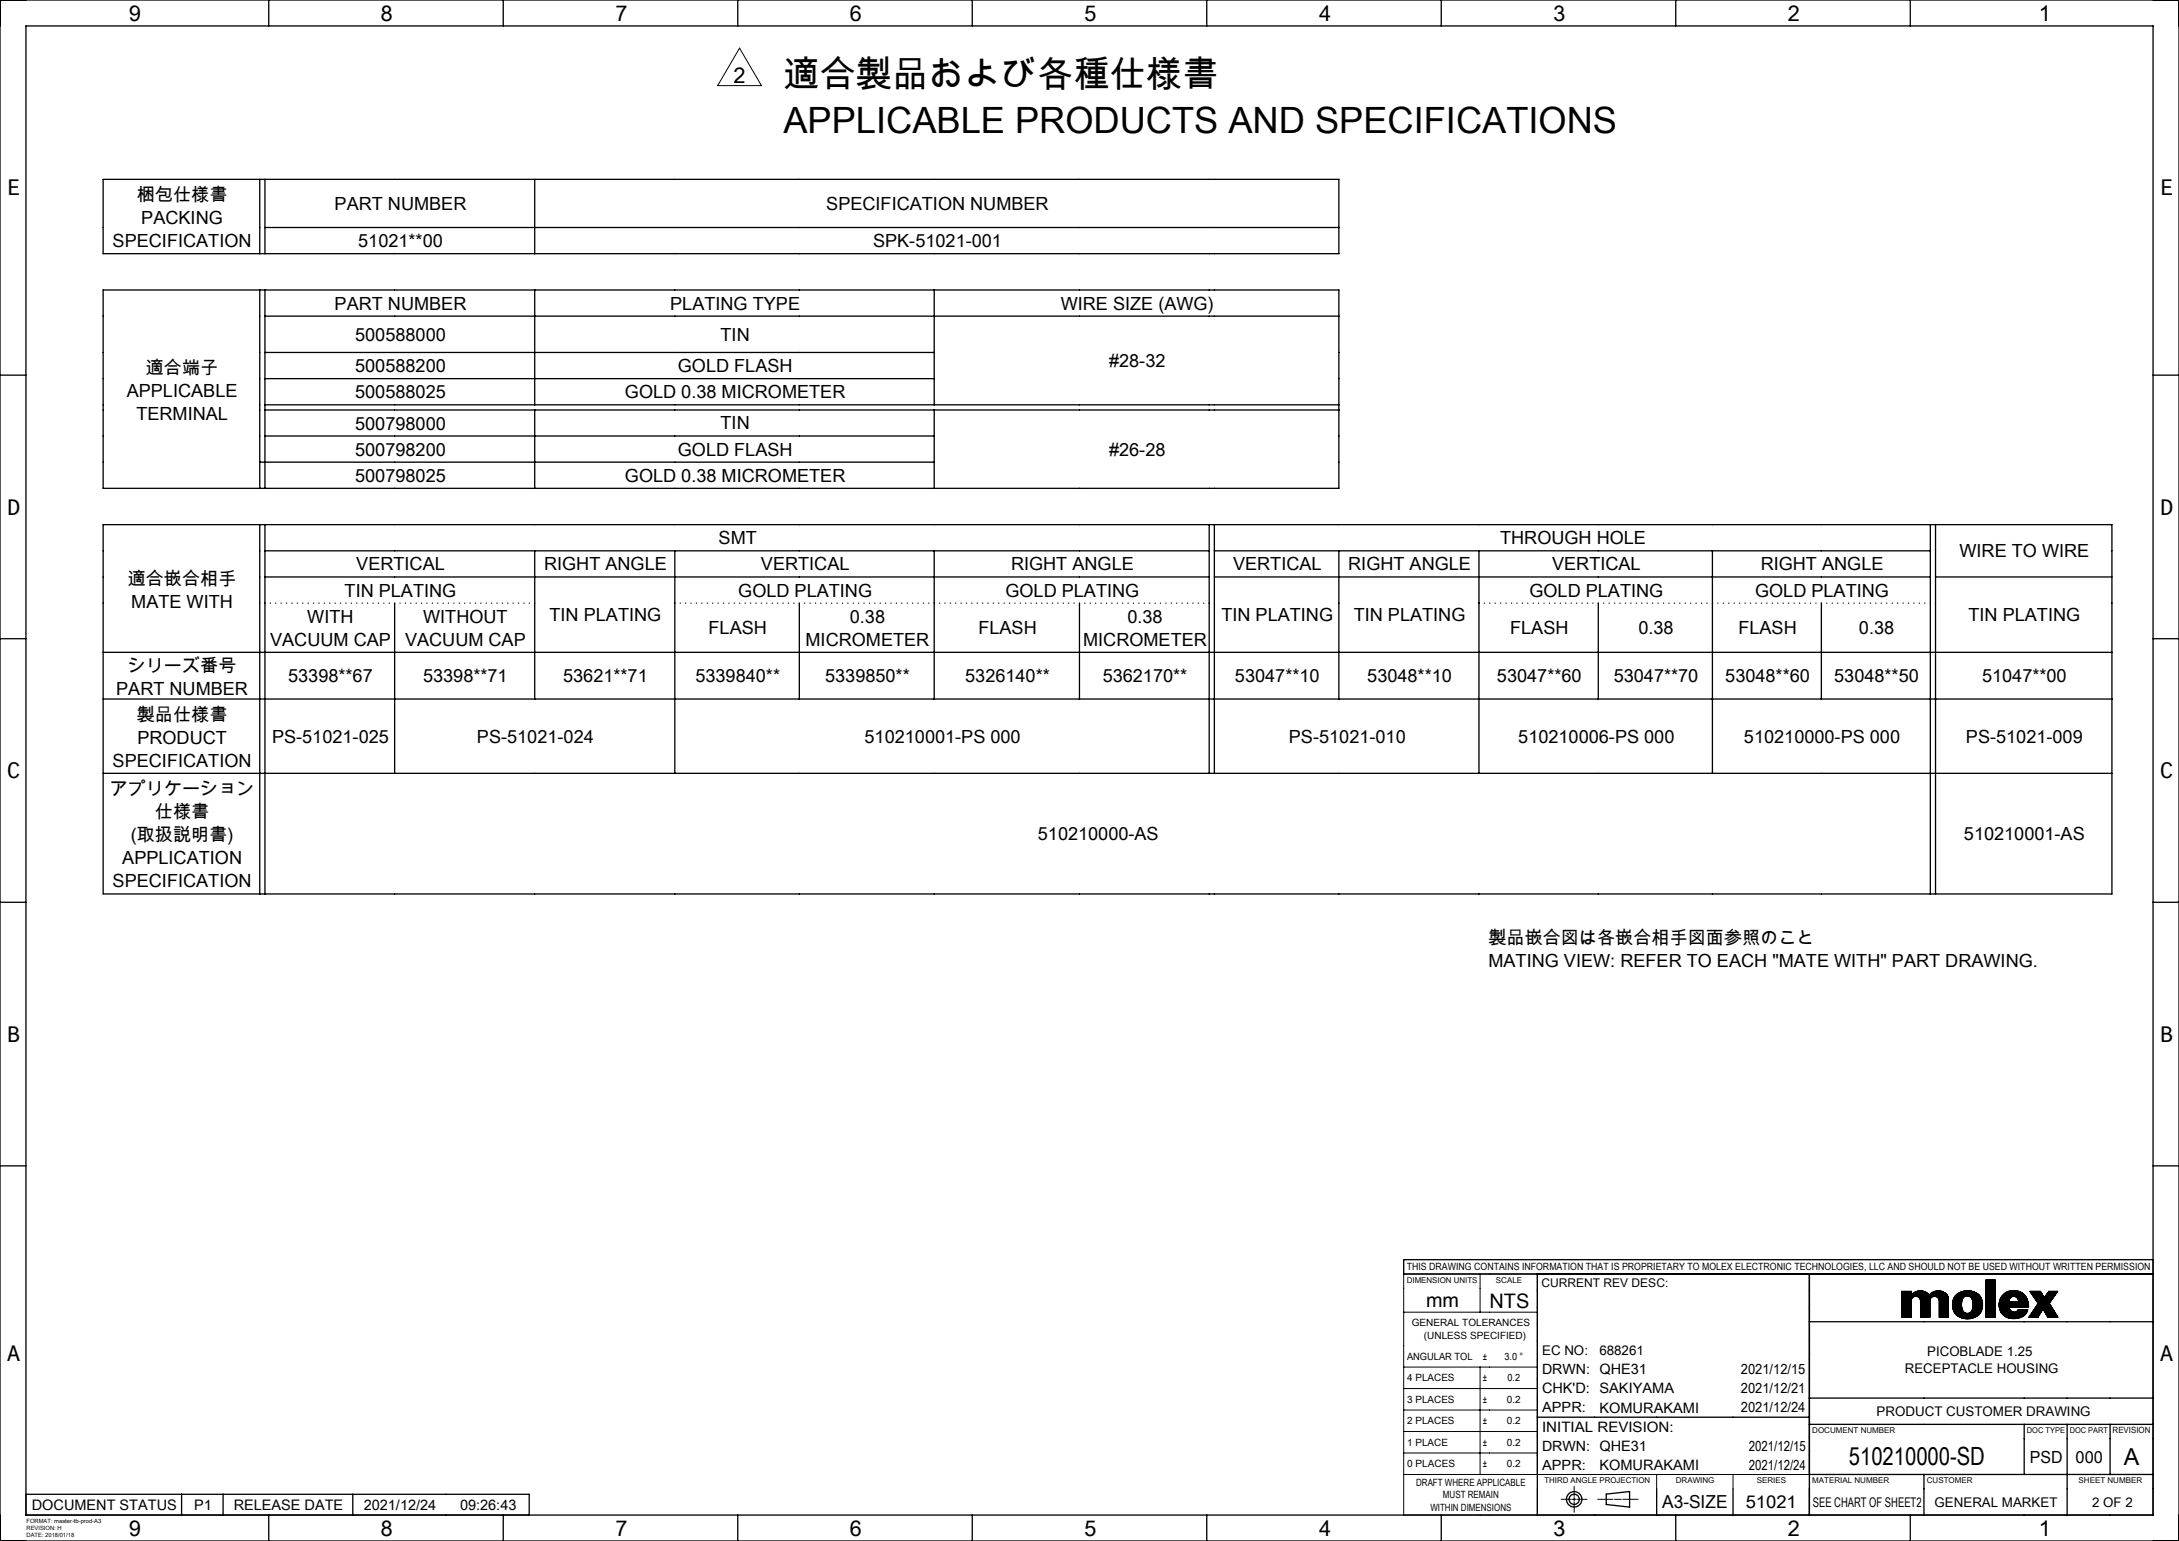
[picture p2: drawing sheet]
<svg xmlns="http://www.w3.org/2000/svg" width="420mm" height="297mm" viewBox="0 0 420 297" stroke-linecap="round" stroke-linejoin="round" font-family="sans-serif">
<g fill="none" stroke="#000" stroke-width=".19">
<path d="M142.5 9.3l4.3 7.2h-8.5zM270.6 245.5h25.7v46.5h-25.7zM270.6 252.9h25.7M285.3 245.5v7.4M366.6 248.9h1.8M366.6 248.9v5M366.6 248.9h.1M366.7 248.9l-.1 .1M366.8 248.9l-.2 .2M367 248.9l-.4 .4M367.1 248.9l-.5 .5M367.2 248.9l-.6 .6"/>
<path d="M367.3 248.9l-.7 .7M367.4 248.9l-.8 .8M367.5 248.9l-.9 .9M367.6 248.9l-1 1M367.7 248.9l-1.1 1.1M367.8 248.9l-1.2 1.2M367.9 248.9l-1.3 1.3M368 248.9l-1.4 1.4M368.1 248.9l-1.5 1.5M368.2 248.9l-1.6 1.6M368.3 248.9l-1.7 1.7M368.4 250.7a.89 .89 0 0 1 .9-.9 .89 .89 0 0 1 .9 .9"/>
<path d="M368.4 253.4l-.5 .5M368.4 253.3l-.6 .6M368.4 253.2l-.7 .7M368.4 253.2l-.8 .7M368.4 253.1l-.8 .8M368.4 253l-.9 .9M368.4 252.9l-1 1M368.4 252.8l-1.1 1.1M368.4 252.7l-1.2 1.2M368.4 252.6l-1.3 1.3M368.4 252.5l-1.4 1.4M368.4 252.4l-1.5 1.5"/>
<path d="M368.4 252.3l-1.6 1.6M368.4 252.2l-1.7 1.7M368.4 252.1l-1.8 1.8M368.4 252l-1.8 1.8M368.4 251.8l-1.8 1.9M368.4 251.8l-1.8 1.8M368.4 251.7l-1.8 1.8M368.4 251.6l-1.8 1.8M368.4 251.5l-1.8 1.8M368.4 251.4l-1.8 1.8M368.4 251.3l-1.8 1.9M368.4 251.2l-1.8 1.8"/>
<path d="M368.4 251.1l-1.8 1.8M368.4 251l-1.8 1.8M368.4 250.9l-1.8 1.8M368.4 250.8l-1.8 1.9M368.4 250.8l-1.8 1.8M368.4 250.7l-1.8 1.8M368.4 253.8l-.1 .1M368.4 253.7l-.2 .2M368.4 253.6l-.3 .3M368.4 253.5l-.4 .4M368.4 250.7v3.2h-1.8M368.4 250.6l-1.8 1.8"/>
<path d="M368.4 249.6l-1.8 1.8M368.4 249.5l-1.8 1.8M368.4 249.4l-1.8 1.8M368.4 249.3l-1.8 1.9M368.4 249.3l-1.8 1.8M368.4 249.2l-1.8 1.8M368.4 249.1l-1.8 1.8M368.4 249l-1.8 1.8M368.4 248.9l-1.8 1.8M368.4 248.9v.7M368.4 250.5l-1.8 1.8M368.5 250.4l-1.9 1.9"/>
<path d="M368.8 249.2l-2.2 2.2M369 249.1l-2.4 2.4M369.1 249l-2.5 2.5M369.2 249l-2.6 2.6M369.4 248.9l-2.8 2.8M369.5 248.9l-2.9 2.9M369.6 248.8l-3 3M369.7 248.8l-3.1 3.1M369.7 248.8l-3.1 3.2M369.8 248.8l-3.2 3.2M369.9 248.8l-3.3 3.3M369.9 250.1l1.2-1.1-1.2 1.1"/>
<path d="M370 248.8l-3.4 3.4M370.1 250.3l1.2-1.2-1.2 1.2M370.1 248.8l-1.2 1.1M370.1 248.8l-1.1 1.1M370.2 251.1l1.6-1.6-1.6 1.7M370.2 250.8l1.5-1.4-1.5 1.5M370.2 250.7v3.2M370.2 248.8l-1.1 1.1M370.2 248.8l-1 1M370.3 248.8l-1.1 1M370.3 248.8l-1 1M370.5 248.8l-1.1 1"/>
<path d="M370.5 248.8l-1 1.1M370.6 248.8l-1.1 1.1M370.6 248.8l-1 1.1M370.7 248.8l-1.1 1.1M370.7 248.9l-1.1 1M370.8 248.9l-1.1 1M370.8 248.9l-1.1 1.1M370.9 248.9l-1.1 1.1M371 248.9l-1.1 1.2M371.1 249l-1.1 1.1M371.1 249l-1.1 1.2M371.2 249.1l-1.2 1.1"/>
<path d="M371.3 249.1l-1.2 1.3M371.4 249.1l-1.3 1.4M371.5 249.2l-1.3 1.4M371.5 249.3l-1.3 1.3M371.6 249.3l-1.4 1.4M371.6 249.3l-1.4 1.5M371.7 249.4l-1.5 1.5M371.8 249.5l-1.6 1.6M371.9 249.6l-1.7 1.6M371.9 249.6a2.29 2.29 0 0 0-3.5 0M372 253.9h.1M372 253.8l-.1 .1"/>
<path d="M372 253.7l-.2 .2M372 253.6l-.3 .3M372 253.5l-.4 .4M372 253.4l-.5 .5M372 253.3l-.6 .6M372 253.1l-.8 .8M372 253l-.9 .9M372 252.9l-1 1M372 252.8l-1.1 1.1M372 252.7l-1.2 1.2M372 252.6l-1.3 1.3M372 252.5l-1.4 1.4"/>
<path d="M372 252.4l-1.5 1.5M372 252.3l-1.6 1.6M372 252.2l-1.7 1.7M372 252.1l-1.8 1.8M372 252l-1.8 1.8M372 251.9l-1.8 1.9M372 251.9l-1.8 1.8M372 251.8l-1.8 1.8M372 251.6l-1.8 1.9M372 251.6l-1.8 1.8M372 251.5l-1.8 1.8M372 251.4l-1.8 1.8"/>
<path d="M372 251.3l-1.8 1.9M372 251.3l-1.8 1.8M372 251.2l-1.8 1.8M372 251.1l-1.8 1.8M372 251l-1.8 1.9M372 251l-1.8 1.8M372 250.9l-1.8 1.8M372 250.8l-1.8 1.8M372 250.7l-1.8 1.9M372 250.6l-1.8 1.8M372 250.5l-1.8 1.9M372 250.5l-1.8 1.8"/>
<path d="M372.1 250.4l-1.9 1.9M372.2 250.2l-2 2M372.3 249.2l-2.1 2.1M372.4 249.1l-2.2 2.3M372.6 249l-2.4 2.4M372.8 248.9l-2.6 2.6M372.9 248.9l-2.7 2.7M373 248.9l-2.8 2.8M373 248.8l-2.8 2.9M373.1 248.8l-2.9 3M373.2 248.8l-3 3M373.3 248.8l-3.1 3.1"/>
<path d="M373.4 248.8l-3.2 3.2M373.5 248.8l-3.3 3.3M373.6 248.8l-1.2 1.2M373.7 248.8l-1.2 1.1M373.7 248.8l-1.1 1.1M373.8 248.8l-1.1 1.1M373.8 251.3l1.6-1.6-1.6 1.7M373.8 248.8l-1 1M373.9 248.8l-1.1 1M374 248.8l-1.1 1M374 248.8l-1 1M374.1 248.8l-1 1.1"/>
<path d="M374.2 248.9l-1 1M374.3 248.9l-1.1 1M374.4 248.9l-1.1 1.1M374.4 248.9l-1 1.1M374.5 249l-1 1M374.6 249l-1.1 1.1M374.7 249l-1.1 1.1M374.7 249.1l-1.1 1.1M374.8 249.1l-1.1 1.2M374.8 249.1l-1.1 1.3 1.2-1.2M374.9 249.2l-1.2 1.2M375 249.2l-1.3 1.3"/>
<path d="M375 249.3l-1.2 1.2M375 249.3l-1.2 1.3M375.1 249.3l-1.3 1.3M375.1 249.4l-1.3 1.3M375.2 249.4l.3 .8v3.7h-1.7v-3.2a.89 .89 0 0 0-.9-.9 .89 .89 0 0 0-.9 .9v3.2h-1.8M375.2 249.4a2.3 2.3 0 0 0-3.3 .2M375.2 249.4l-1.4 1.4M375.2 249.4l-1.4 1.5M375.3 249.5l-1.5 1.5M375.3 249.6l-1.5 1.5M375.3 249.6l-1.5 1.6M375.4 249.6l-1.6 1.6"/>
<path d="M375.4 249.8l-1.6 1.7M375.5 249.8l-1.7 1.7M375.5 249.9l-1.7 1.7M375.5 250l-1.7 1.7M375.5 250l-1.7 1.8M375.5 250.1l-1.7 1.8M375.5 253.8l-.1 .1M375.5 253.9h.1M375.5 253.7l-.1 .2M375.5 253.7l-.2 .2M375.5 253.6l-.3 .3M375.5 253.5l-.4 .4"/>
<path d="M375.5 253.4l-.4 .5M375.5 253.4l-.5 .5M375.5 253.3l-.5 .6M375.5 253.3l-.6 .6M375.5 253.2l-.7 .7M375.5 253.1l-.8 .8M375.5 253l-.8 .9M375.5 253l-.9 .9M375.5 252.9l-1 1M375.5 252.8l-1 1.1M375.5 252.8l-1.1 1.1M375.5 252.7l-1.1 1.2"/>
<path d="M375.5 252.7l-1.2 1.2M375.5 252.5l-1.3 1.4M375.5 252.5l-1.4 1.4M375.5 252.4l-1.4 1.5M375.5 252.4l-1.5 1.5M375.5 252.3l-1.6 1.6M375.5 252.2l-1.6 1.7M375.5 252.2l-1.7 1.7M375.5 252.1l-1.7 1.8M375.5 252l-1.7 1.7M375.5 251.9l-1.7 1.8M375.5 251.9l-1.7 1.7"/>
<path d="M375.5 251.8l-1.7 1.8M375.5 251.8l-1.7 1.7M375.5 251.7l-1.7 1.7M375.5 251.6l-1.7 1.8M375.5 251.5l-1.7 1.8M375.5 251.5l-1.7 1.7M375.5 251.4l-1.7 1.7M375.5 251.3l-1.7 1.8M375.5 251.3l-1.7 1.7M375.5 251.2l-1.7 1.8M375.5 251.1l-1.7 1.8M375.5 251l-1.7 1.8"/>
<path d="M375.5 251l-1.7 1.7M375.5 250.9l-1.7 1.8M375.5 250.9l-1.7 1.7M375.5 250.8l-1.7 1.7M375.5 250.7l-1.7 1.8M375.5 250.6l-1.7 1.8M375.5 250.6l-1.7 1.7M375.5 250.5l-1.7 1.7M375.5 250.4l-1.7 1.8M375.5 250.4l-1.7 1.7M375.5 250.3l-1.7 1.8M375.5 250.3l-1.7 1.7"/>
<path d="M375.5 250.2l-1.7 1.7M376.7 252.9a3.3 3.3 0 0 0 4.4 .7M377.2 249.4l-.3 .4M377.4 249.3l-.7 .7M377.5 249.2l-.8 .9M377.7 249.1l-1.1 1.1M377.7 253.8l1-.8-.9 .9M377.8 249.1l-1.2 1.2M377.9 249l-1.4 1.4M378 253.9l.9-.8-.9 .9M378 249l-1.5 1.5M378.1 251.5l-1.4 1.4"/>
<path d="M378.1 251.4l-1.4 1.4M378.1 249l-1.6 1.6M378.1 251.6l-1.4 1.4 1.4-1.4M378.1 251.3l-1.5 1.5 1.5-1.5M378.1 251.2l-1.5 1.5M378.1 251.7l-1.3 1.3M378.1 251.8l-1.3 1.3M378.1 251.8l-1.3 1.3 1.3-1.2M378.1 251.1l-1.5 1.5M378.1 251.9l-1.2 1.3M378.1 251l-1.6 1.6M378.1 252l-1.2 1.2"/>
<path d="M378.1 250.9l-1.6 1.6M378.1 252.1l-1.2 1.2M378.2 250.8l-1.7 1.7M378.2 252.1l-1.2 1.2 1.2-1.1M378.2 250.7l-1.7 1.7M378.2 252.2l-1.2 1.2M378.2 252.3l-1.1 1.1 1.1-1.1M378.2 250.6l-1.7 1.8M378.2 252.4l-1.1 1.1M378.3 250.5l-1.9 1.8 1.8-1.7M378.3 252.4l-1.1 1.1M378.3 248.9l-1.9 1.9"/>
<path d="M378.3 252.5l-1.1 1M378.3 252.5a.98 .98 0 0 0 .9 .6 .98 .98 0 0 0 .9-.6M378.3 252.5l-1.1 1.1M378.3 252.6l-1 1 1-1M378.3 250.3l-1.9 1.9M378.3 252.6l-.9 1M378.4 252.7l-1 1M378.4 252.8l-.9 .9M378.4 248.9l-2 2M378.5 252.8l-1 .9M378.5 252.8l-.9 1M378.5 248.8l-2.1 2.2"/>
<path d="M378.5 252.9l-.8 .9 .9-.9M378.6 248.8l-2.2 2.2M378.7 248.8l-2.4 2.3M378.7 253l-.9 .9M378.7 248.8l-2.4 2.4M378.7 253l-.8 .9M378.8 253l-.9 .9M378.9 248.8l-2.6 2.5M378.9 248.8l-2.6 2.6M379 253.1l-1 .9M379 248.8l-2.7 2.6M379 253.1l-.9 .9"/>
<path d="M379.1 248.8l-2.8 2.7M379.1 253.1l-.9 .9M379.1 248.8l-2.8 2.8M379.2 253.1l-.9 .9M379.2 248.8l-2.9 2.8M379.2 253.1l-.9 1M379.2 248.8l-2.9 2.9M379.3 253.1l-.9 1M379.4 248.8l-3.1 3M379.4 253.1l-1 1M379.5 248.8l-3.1 3.1M379.5 253.1l-1 1"/>
<path d="M379.6 249.8l.9-.8-.9 .8M379.6 248.8l-3.2 3.2M379.6 253l-1 1.1M379.7 248.8l-3.3 3.3M379.8 252.9l-1.2 1.2M379.8 248.8l-1.1 1.1M379.9 248.8l-1 1M379.9 248.8l-.9 1M380 248.8l-.9 1M380 248.9l-.9 .9M380.1 248.9l-.9 .9M380.1 250.4a1.02 1.02 0 0 0-1.1-.6 1.02 1.02 0 0 0-.8 1l-.1 .9 .2 .8"/>
<path d="M380.1 250.4l.2 .8-.2 1.3M380.1 248.9l-.8 .9M380.2 252.1l1.8-1.6-1.8 1.7M380.2 248.9l-.9 .9M380.3 250.9l1.3-1.2-1.3 1.3M380.3 248.9l-.9 .9M380.3 251.1l1.4-1.3-1.4 1.4M380.3 251.6l1.5-1.5-1.5 1.6M380.3 248.9l-.8 .9M380.4 248.9l-.9 .9M380.5 249l-.9 .9M380.6 249l-.9 .9"/>
<path d="M380.6 249l-.8 1 .9-.9M380.7 249.1l-.9 .9M380.8 249.1l-.9 .9M380.8 249.1l-.9 1M380.9 249.2l-.9 .9M381 249.2l-1 1M381.1 249.3l-1 1M381.1 249.3l-1 1.1 1-1.1M381.1 249.3a3 3 0 0 0-4.7 1.7 3.1 3.1 0 0 0 .3 1.9M381.1 249.3l.7 .7M381.2 249.3l-1.1 1.1M381.2 249.4l-1.1 1.1"/>
<path d="M381.3 249.4l-1.1 1.1M381.3 249.4l-1.1 1.2M381.3 249.5l-1.1 1.1M381.4 249.5l-1.2 1.2M381.4 249.6l-1.2 1.2M381.5 249.6l-1.3 1.3M381.5 253.3l-.1 .1M381.6 249.7l-1.3 1.3M381.6 249.7l-1.3 1.4M381.7 249.8l-1.4 1.5M381.7 253l-.6 .6M381.7 249.9l-1.4 1.4"/>
<path d="M381.8 250l-1.5 1.4M381.8 250l-1.5 1.5M381.8 250a2.85 2.85 0 0 1-.7 3.6M381.8 252.9l-.8 .8M381.9 252.8l-1 1M381.9 250.2l-1.6 1.6M381.9 250.2l-1.6 1.7M381.9 252.7l-1.2 1.1M381.9 250.3l-1.6 1.6M381.9 250.3l-1.6 1.7M381.9 250.4l-1.7 1.7M382 252.5l-1.5 1.4"/>
<path d="M382 250.5l-1.8 1.8M382 250.5l-1.9 2M382 252.4l-1.6 1.6M382 252.3l-1.7 1.7M382 250.6l-1.9 2M382.1 250.7l-2.1 2.1M382.1 252.2l-1.8 1.8M382.1 250.7l-3.4 3.4M382.1 250.8l-3.4 3.3M382.1 252.1l-1.9 2M382.1 250.8l-3.3 3.4M382.1 250.9l-3.3 3.3"/>
<path d="M382.1 252.1l-2 2M382.1 250.9l-3.2 3.3M382.1 252l-2.1 2.1M382.1 251l-3.1 3.2M382.1 251.9l-2.2 2.2M382.1 251.1l-3.1 3.1M382.1 251.1l-3 3.1M382.1 251.8l-2.3 2.3M382.1 251.2l-3 3M382.1 251.7l-2.4 2.5M382.1 251.2l-2.9 3M382.2 251.7l-2.6 2.5"/>
<path d="M382.2 251.3l-2.9 2.9M382.2 251.6l-2.6 2.6M382.2 251.5l-2.7 2.7M382.2 251.5l-2.8 2.7M382.2 251.4l-2.9 2.8M382.8 246.7v7.2h1.8v-7.2M382.8 246.7h1.8M382.8 246.7h.1M382.9 246.7l-.1 .2M383 246.7l-.2 .2M383 246.7l-.2 .3M383.1 246.7l-.3 .3"/>
<path d="M383.2 246.7l-.4 .4M383.2 246.7l-.4 .5M383.3 246.7l-.5 .5M383.4 246.7l-.6 .6M383.5 246.7l-.7 .7M383.5 246.7l-.7 .8M383.6 246.7l-.8 .8M383.6 246.7l-.8 .9M383.7 246.7l-.9 .9M383.8 246.7l-1 1M383.8 246.7l-1 1.1M383.9 246.7l-1.1 1.2"/>
<path d="M384 246.7l-1.2 1.2M384.1 246.7l-1.3 1.3M384.2 246.7l-1.4 1.4M384.2 246.7l-1.4 1.5M384.3 246.7l-1.5 1.5M384.4 246.7l-1.6 1.6M384.5 246.7l-1.7 1.7M384.5 246.7l-1.7 1.8M384.6 251l-1.8 1.8M384.6 250.9l-1.8 1.9M384.6 250.8l-1.8 1.9M384.6 250.8l-1.8 1.8"/>
<path d="M384.6 250.7l-1.8 1.8M384.6 250.6l-1.8 1.8M384.6 250.5l-1.8 1.9M384.6 250.4l-1.8 1.9M384.6 250.4l-1.8 1.8M384.6 250.3l-1.8 1.8M384.6 250.2l-1.8 1.9M384.6 250.2l-1.8 1.8M384.6 250.1l-1.8 1.8M384.6 250l-1.8 1.8M384.6 249.9l-1.8 1.9M384.6 249.8l-1.8 1.8"/>
<path d="M384.6 249.7l-1.8 1.8M384.6 249.6l-1.8 1.9M384.6 249.6l-1.8 1.8M384.6 249.5l-1.8 1.8M384.6 249.4l-1.8 1.9M384.6 249.3l-1.8 1.9M384.6 249.3l-1.8 1.8M384.6 249.2l-1.8 1.8M384.6 249.1l-1.8 1.8M384.6 249l-1.8 1.9M384.6 248.9l-1.8 1.9M384.6 248.9l-1.8 1.8"/>
<path d="M384.6 248.8l-1.8 1.8M384.6 248.7l-1.8 1.9M384.6 248.7l-1.8 1.8M384.6 248.6l-1.8 1.8M384.6 248.4l-1.8 1.9M384.6 248.4l-1.8 1.8M384.6 248.3l-1.8 1.8M384.6 248.2l-1.8 1.8M384.6 248.1l-1.8 1.9M384.6 248.1l-1.8 1.8M384.6 248l-1.8 1.8M384.6 247.9l-1.8 1.8"/>
<path d="M384.6 247.8l-1.8 1.9M384.6 247.8l-1.8 1.8M384.6 247.7l-1.8 1.8M384.6 247.6l-1.8 1.8M384.6 247.5l-1.8 1.9M384.6 247.4l-1.8 1.9M384.6 247.4l-1.8 1.8M384.6 247.3l-1.8 1.8M384.6 247.2l-1.8 1.9M384.6 247.2l-1.8 1.8M384.6 247.1l-1.8 1.8M384.6 246.9l-1.8 1.9"/>
<path d="M384.6 246.9l-1.8 1.8M384.6 246.8l-1.8 1.8M384.6 246.7l-1.8 1.8M384.6 253.8l-.1 .1M384.6 253.7l-.2 .2M384.6 253.6l-.2 .3M384.6 253.6l-.3 .3M384.6 253.5l-.4 .4M384.6 253.3l-.5 .6M384.6 253.3l-.6 .6M384.6 253.2l-.7 .7M384.6 253.1l-.8 .8"/>
<path d="M384.6 253l-.8 .9M384.6 253l-.9 .9M384.6 252.9l-1 1M384.6 252.8l-1.1 1.1M384.6 252.7l-1.2 1.2M384.6 252.6l-1.3 1.3M384.6 252.5l-1.4 1.4M384.6 252.4l-1.5 1.5M384.6 252.3l-1.6 1.6M384.6 252.2l-1.7 1.7M384.6 252.1l-1.8 1.8M384.6 252l-1.8 1.9"/>
<path d="M384.6 252l-1.8 1.8M384.6 251.9l-1.8 1.8M384.6 251.8l-1.8 1.8M384.6 251.7l-1.8 1.9M384.6 251.7l-1.8 1.8M384.6 251.6l-1.8 1.8M384.6 251.5l-1.8 1.8M384.6 251.4l-1.8 1.9M384.6 251.3l-1.8 1.8M384.6 251.2l-1.8 1.8M384.6 251.1l-1.8 1.9M384.6 251.1l-1.8 1.8"/>
<path d="M385.3 251.2v.6M385.3 251.8l.4 1.1M386.4 249.2l-.6 .6M386.6 249.1l-.9 .9M386.7 249l-1.1 1.1M386.9 249l-1.3 1.3M387 248.9l-1.5 1.5M387.1 248.9l-1.6 1.6M387.2 248.8l-1.7 1.8M387.3 250.8l-1.8 1.7M387.3 251.9l-1.4 1.4M387.3 250.8l-1.8 1.8"/>
<path d="M387.3 250.7l-1.8 1.8M387.3 252l-1.3 1.3M387.3 250.6l-1.8 1.8M387.3 252.1l-1.3 1.2M387.3 250.5l-1.8 1.9M387.3 252.1l-1.2 1.3M387.3 248.8l-1.9 1.9M387.3 250.9l-1.8 1.7M387.3 250.4l-1.9 1.9M387.3 252.2l-1.2 1.2M387.3 252.3l-1.1 1.2M387.4 252.3l-1.2 1.2"/>
<path d="M387.4 250.3l-2 2M387.4 252.4l-1.2 1.1M387.4 250.9l-1.8 1.8M387.4 248.8l-2 2M387.4 252.4l-1.1 1.2M387.5 248.8l-2.1 2.1M387.5 252.5l-1.1 1.2M387.5 250.9l-1.9 1.9M387.5 252.6l-1.1 1.1M387.5 248.8l-2.1 2.2M387.6 252.6l-1.1 1.1M387.6 250.1a.9 .9 0 0 1 1-.1 .9 .9 0 0 1 .5 .9h-1.8l.1-.6z"/>
<path d="M387.6 252.7l-1.1 1M387.6 248.8l-2.2 2.2M387.6 250.9l-2 1.9M387.6 252.7l-1 1.1M387.7 250.9l-2 2M387.7 252.7l-1.1 1.1M387.7 250.9l-2 2.1 2.1-2.1M387.8 252.8l-1 1.1M387.8 248.7l-2.5 2.5M387.9 250.9l-2.2 2.1M387.9 252.8l-1.1 1.1M387.9 248.7l-2.6 2.6"/>
<path d="M387.9 250.9l-2.1 2.1M387.9 248.7l-2.6 2.7M388 252.9l-1.1 1M388 250.9l-2.2 2.2M388 248.7l-2.7 2.7M388.1 252.9l-1.2 1M388.1 248.7l-2.8 2.8M388.1 250.9l-2.3 2.2M388.1 252.9l-1.1 1.1M388.2 252.9l-1.1 1.1M388.2 250.9l-2.3 2.3M388.2 248.7l-2.9 2.9"/>
<path d="M388.2 251.9l2.2-2.1-2.1 2.1M388.3 252.9l-1.2 1.1M388.3 250.9l-2.4 2.3M388.3 248.7l-3 3M388.3 252.9l-1.1 1.1M388.3 250.9l-1 1M388.4 248.7l-3.1 3.1M388.4 251.9l2.1-2-2.1 2M388.4 250.9l-1 1M388.4 249.9l1-.9-.9 .9M388.4 252.9l-1.2 1.2M388.5 250.9l-1.1 1"/>
<path d="M388.5 248.7l-3.2 3.2M388.5 252.9l-1.2 1.2M388.5 250.9l-1 1M388.5 248.8l-3.2 3.1M388.6 248.8l-3.2 3.2M388.6 250.9l-1.1 1M388.7 250.9l-1 1M388.7 248.8l-3.3 3.3M388.7 252.7l-1.4 1.4M388.8 250.9l-1.1 1M388.8 248.8l-3.4 3.4M388.8 250.9l-1 1"/>
<path d="M388.9 248.8l-1.2 1.2M388.9 250.9l-1.1 1M388.9 248.8l-1.1 1.1M388.9 250.9l-1 1M389 248.8l-1.1 1.1M389 251.9l1.7-1.6-1.7 1.6M389 250.9l-1 1M389 248.9l-1 1M389 250.5l1.1-1-1.1 1.1M389 252.4l-.1 .2M389.1 250.8l1.2-1.2-2.3 2.3M389.1 252.4l-1.7 1.7"/>
<path d="M389.1 248.9l-1 1M389.1 252.4l-1.6 1.7M389.2 248.9l-1 1M389.2 248.9l-.9 1M389.2 252.4l-1.7 1.7M389.3 252.4l-1.7 1.7M389.3 248.9l-.9 1M389.4 252.4l-1.7 1.7M389.4 249l-.9 .9M389.5 249l-1 .9M389.5 252.4l-1.7 1.7M389.5 249.1l-.8 .9 .9-.9"/>
<path d="M389.6 252.4l-1.7 1.7M389.6 249.1l-.9 .9M389.7 249.1l-1 1M389.7 252.4l-1.7 1.7M389.7 249.1l-.9 1 .9-.9M389.8 249.2l-1 1M389.8 252.4l-1.7 1.7M389.8 249.2l-.9 1M389.9 252.4l-1.7 1.7M389.9 249.3l-1 .9M389.9 249.3l-1 1M390 249.3l-1 1.1"/>
<path d="M390 252.4l-1.8 1.7M390 249.4l-1 1M390 252.4l-1.7 1.7M390.1 249.4l-1.1 1.1M390.1 252.4l-1.7 1.7M390.2 252.4l-1.7 1.7M390.2 249.5l-1.2 1.1M390.2 249.5l-1.1 1.2M390.2 249.6l-1.1 1.1M390.3 252.4l-1.7 1.7M390.3 249.7l-2.2 2.2M390.3 252.4l-1.6 1.7"/>
<path d="M390.4 249.8l-2.1 2.1M390.5 252.4l-1.8 1.7M390.5 249.9l-2 2M390.5 252.4l-1.6 1.7M390.5 250l-1.9 1.9M390.5 253.1l-.4 .5M390.6 250l-1.9 1.9M390.6 250.1l-1.9 1.8M390.6 252.4l-1.6 1.7M390.6 250.1a2.85 2.85 0 0 0-3-1.3 2.85 2.85 0 0 0-2.3 2.4M390.6 250.1l.3 .7 .1 1.1h-3.7a.92 .92 0 0 0 .6 .9 .92 .92 0 0 0 1.1-.4h1.9M390.6 250.1l-1.8 1.8"/>
<path d="M390.6 250.1l-1.7 1.8M390.6 250.2l-1.7 1.7M390.6 253l-.7 .7M390.6 252.4l-1.6 1.6M390.7 252.9l-.9 .9M390.7 252.4l-1.6 1.6M390.7 250.3l-1.5 1.6M390.7 250.4l-1.5 1.5M390.7 250.4l-1.4 1.5M390.8 252.8l-1.1 1M390.8 250.5l-1.5 1.4M390.8 252.4l-1.6 1.6"/>
<path d="M390.8 250.5l-1.4 1.4M390.8 250.6l-1.3 1.3M390.8 252.6l-1.3 1.3M390.8 252.4l-1.5 1.6M390.8 250.7l-1.2 1.2M390.8 252.5l-1.4 1.4M390.9 252.4a2.96 2.96 0 0 1-4.5 1.2l-.7-.7M390.9 250.7l-1.2 1.2M390.9 250.8l-1.1 1.1M390.9 250.9l-1 1M390.9 251l-.9 .9M390.9 251.1l-.8 .8"/>
<path d="M390.9 251.1l-.7 .8M391 251.2l-.8 .7M391 251.2l-.7 .7M391 251.3l-.6 .6M391 251.4l-.5 .5M391 251.5l-.4 .4M391 251.5l-.3 .4M391 251.6l-.3 .3M391 251.7l-.2 .2M391 251.8v.1M391 251.8l-.1 .1M391 253.9h1.8l1-1.6 .9 1.6"/>
<path d="M391.3 248.9h.1M391.4 248.9l-.1 .1M391.5 248.9l-.1 .1M391.6 248.9l-.2 .2M391.7 248.9l-.3 .2M391.7 248.9l-.2 .3M391.8 248.9l-.3 .3M391.9 248.9l-.4 .3M391.9 248.9l-.4 .4M392 248.9l-.4 .4M392.1 248.9l-.5 .5M392.1 250.2l1.3-1.2-1.2 1.2"/>
<path d="M392.2 248.9l-.6 .5M392.2 248.9l-.5 .6M392.3 248.9l-.6 .6M392.4 250.5l1.2-1.2-1.2 1.3M392.4 248.9l-.7 .7M392.5 250.6l1.2-1.1-1.2 1.2M392.5 248.9l-.7 .7M392.6 248.9l-.8 .8M392.7 248.9l-.8 .9 .9-.9M392.8 253.8v.1M392.8 248.9l-.9 .9M392.8 251.2l-1.8 2.7"/>
<path d="M392.9 248.9l-1 .9M392.9 253.7l-.2 .2M392.9 248.9l-1 1M393 253.5l-.3 .4M393.1 248.9l-1.1 1.1M393.1 253.4l-.5 .5M393.2 248.9l-1.1 1.2 1.1-1.2M393.2 253.2l-.6 .7M393.3 248.9h-2l1.5 2.3M393.3 248.9l.7 1.2M393.3 248.9l-1.2 1.2M393.4 249.1l-1.2 1.2"/>
<path d="M393.4 252.9l-1 1M393.5 249.2l-1.2 1.1M393.5 249.2l-1.2 1.2M393.5 252.7l-1.1 1.2M393.5 249.3l-1.2 1.2M393.6 252.6l-1.3 1.3M393.6 249.4l-1.2 1.2M393.7 249.5l-1.2 1.2M393.7 252.4l-1.4 1.5M393.7 249.6l-1.2 1.1M393.7 249.6l-1.1 1.2M393.8 249.7l-1.2 1.2"/>
<path d="M393.8 249.7l-1.1 1.2M393.8 249.8l-1.1 1.1M393.9 252.4l1.2-1.1-1.2 1.2M393.9 249.8l-1.2 1.2M393.9 249.9l-1.2 1.1M393.9 249.9l-1.2 1.2M393.9 249.9l-1.1 1.2M393.9 252.6l1.2-1.2-1.1 1.2M394 250l-1.2 1.2M394 250.1l-1.3 1.3M394 252.7l1.2-1.1-1.1 1.2M394 250.1l.9-1.2h1.7l-1.6 2.3 1.7 2.7h-2"/>
<path d="M394.1 252.9l1.2-1.2-1.1 1.2M394.9 248.9v.1M395 248.9l-.3 .3M395 251.2l-1.2 1.2M395 248.9l-.4 .5M395.1 251.3l-1.2 1.2M395.1 248.9l-.7 .7M395.2 251l-1.4 1.3M395.2 248.9l-.9 .8M395.2 251.4l-1.2 1.2M395.2 251.5l-1.2 1.2M395.2 248.9l-1 1"/>
<path d="M395.2 253.9l.9-.9-.8 .9M395.3 251.6l-1.2 1.3 1.2-1.2M395.3 248.9l-2.7 2.6M395.3 250.8l-3.1 3.1M395.3 248.9l-2.8 2.8M395.4 251.8l-1.2 1.2M395.4 248.9l-3 3M395.4 251.9l-1.1 1.2M395.4 250.6l-3.3 3.3M395.5 251.9l-1.2 1.2M395.5 252l-1.2 1.2 1.2-1.2M395.5 248.9l-3.4 3.4"/>
<path d="M395.5 252l-1.2 1.2M395.6 252.1l-1.2 1.2M395.6 250.4l-3.5 3.5M395.6 248.9l-3.6 3.6M395.6 252.2l-1.2 1.1M395.6 252.2l-1.1 1.2M395.6 248.9l-3.7 3.7M395.7 252.3l-1.2 1.2M395.7 252.3l-1.2 1.3M395.7 248.9l-3.9 3.9M395.8 252.4l-1.2 1.2M395.8 248.9l-4.2 4.1"/>
<path d="M395.8 252.5l-1.2 1.1M395.8 252.5l-1.2 1.2M395.8 248.9l-4.3 4.3M395.8 252.6l-1.1 1.2M395.9 250l-3.9 3.9M395.9 252.6l-1.2 1.2M395.9 248.9l-4.5 4.5M395.9 252.7l-1.2 1.2M395.9 252.7l-1.1 1.2M396 252.7l-1.2 1.2M396 252.8l-1.1 1.1M396 249.8l-4.1 4.1"/>
<path d="M396 248.9l-4.8 4.8M396 253.9l.4-.4-.3 .4M396 252.9l-1 1M396.1 252.9l-1 1M396.1 248.9l-5 5M396.1 253l-.9 .9M396.1 249.6l-4.3 4.3M396.2 253.1l-.8 .8M396.2 248.9l-5 5M396.2 253.2l-.7 .7M396.3 253.2l-.7 .7M396.3 249.4l-4.5 4.5"/>
<path d="M396.3 253.3l-.6 .6M396.3 248.9l-5 5M396.3 253.3l-.5 .6M396.3 253.4l-.5 .5M396.4 248.9l-5 5M396.4 253.4l-.5 .5M396.4 249.2l-4.7 4.7M396.5 253.6l-.4 .3M396.5 253.6l-.3 .3M396.5 253.6l-.2 .3M396.5 253.7l-.2 .2M396.5 248.9l-5 5"/>
<path d="M396.6 253.7l-.2 .2M396.6 249l-4.9 4.9M396.6 253.8l-.2 .1M396.6 253.8l-.1 .1M396.6 248.9l-5 5M396.6 253.8v.1M396.6 253.9h.1M270.6 263.5h25.7M270.6 267.6h25.7M270.6 271.8h25.7M270.6 275.9h25.7M285.3 263.5v20.7"/>
<path d="M270.6 280h25.7M270.6 284.2h78.2v2.7M300.9 289h2M303.1 289h.7M303.4 286.5v1.9M303.4 288.6v.7M303.4 289.5v2M304 289h1.9M308 289h2.9M311.2 289h1.3M312.8 289h3M319.3 284.2v2.7"/>
<path d="M334 284.2v2.7"/>
</g>
<g fill="none" stroke="#000" stroke-width=".25">
<path d="M0 0h420v297h-420zM5 5h410v287h-410zM51.8 0v5M97 0v5M142.2 0v5M187.4 0v5M232.6 0v5M277.8 0v5M323 0v5M368.2 0v5M19.9 34.6h238.2v14.3h-238.2zM50.1 34.6v14.3"/>
<path d="M51.1 34.6v14.3M103.1 34.6v14.3M19.9 55.9h238.2v38.2h-238.2zM50.1 55.9v38.2M51.1 55.9v38.2M51.1 43.8h207M103.1 55.9v22.1M180.1 55.9v22.1M0 72.3h5M51.1 60.9h207M51.1 67.9h129M51.1 73h129"/>
<path d="M51.1 78h207M51.1 79h207M103.1 79v15.1M180.1 79v15.1M415 72.3h5M50.1 89.1h130M51.1 84h129M19.9 101.1h387.2v71.2h-387.2zM50.1 101.1v71.2M51.1 116.2h.1M51.1 101.1v71.2M51.1 106.2h182"/>
<path d="M51.1 111.2h182M52.1 116.2h.1M53.1 116.2h.1M54.2 116.2h.1M55.2 116.2h.1M56.3 116.2h.1M57.3 116.2h.1M58.3 116.2h.1M59.4 116.2h.1M60.4 116.2h.1M61.5 116.2h.1M62.5 116.2h.1"/>
<path d="M63.6 116.2h.1M64.6 116.2h.1M65.6 116.2h.1M66.7 116.2h.1M67.7 116.2h.1M68.8 116.2h.1M69.8 116.2h.1M70.8 116.2h.1M71.9 116.2h.1M72.9 116.2h.1M74 116.2h.1M75 116.2h.1"/>
<path d="M76.1 116.2h.1M76.1 116.2v32.8M77.1 116.2h.1M78.1 116.2h.1M79.2 116.2h.1M80.2 116.2h.1M81.2 116.2h.1M82.3 116.2h.1M83.3 116.2h.1M84.4 116.2h.1M85.4 116.2h.1M86.4 116.2h.1"/>
<path d="M87.5 116.2h.1M88.5 116.2h.1M89.6 116.2h.1M90.6 116.2h.1M91.6 116.2h.1M92.7 116.2h.1M93.7 116.2h.1M94.7 116.2h.1M95.8 116.2h.1M96.8 116.2h.1M97.9 116.2h.1M98.9 116.2h.1"/>
<path d="M99.9 116.2h.1M101 116.2h.1M102 116.2h.1M103.1 106.2v28.5M130.1 116.2h.1M130.1 106.2v42.8M131.1 116.2h.1M132.1 116.2h.1M133.2 116.2h.1M134.2 116.2h.1M135.3 116.2h.1M136.3 116.2h.1"/>
<path d="M137.4 116.2h.1M138.4 116.2h.1M139.4 116.2h.1M140.5 116.2h.1M141.5 116.2h.1M142.6 116.2h.1M143.6 116.2h.1M144.7 116.2h.1M145.7 116.2h.1M146.7 116.2h.1M147.8 116.2h.1M148.8 116.2h.1"/>
<path d="M149.9 116.2h.1M150.9 116.2h.1M152 116.2h.1M153 116.2h.1M154.1 116.2v18.5M155.1 116.2h.1M156.1 116.2h.1M157.2 116.2h.1M158.2 116.2h.1M159.3 116.2h.1M160.3 116.2h.1M161.3 116.2h.1"/>
<path d="M162.4 116.2h.1M163.4 116.2h.1M164.5 116.2h.1M165.5 116.2h.1M166.5 116.2h.1M167.6 116.2h.1M168.6 116.2h.1M169.7 116.2h.1M170.7 116.2h.1M171.7 116.2h.1M172.8 116.2h.1M173.8 116.2h.1"/>
<path d="M174.9 116.2h.1M175.9 116.2h.1M176.9 116.2h.1M178 116.2h.1M179 116.2h.1M180.1 116.2h.1M180.1 106.2v28.5M181.1 116.2h.1M182.1 116.2h.1M183.2 116.2h.1M184.2 116.2h.1M185.2 116.2h.1"/>
<path d="M186.3 116.2h.1M187.3 116.2h.1M188.4 116.2h.1M189.4 116.2h.1M190.4 116.2h.1M191.5 116.2h.1M192.5 116.2h.1M193.5 116.2h.1M194.6 116.2h.1M195.6 116.2h.1M196.6 116.2h.1M197.7 116.2h.1"/>
<path d="M198.7 116.2h.1M199.8 116.2h.1M200.8 116.2h.1M201.8 116.2h.1M202.9 116.2h.1M203.9 116.2h.1M204.9 116.2h.1M206 116.2h.1M207 116.2h.1M208.1 116.2h.1M208.1 116.2v18.5M209.1 116.2h.1"/>
<path d="M210.1 116.2h.1M211.2 116.2h.1M212.2 116.2h.1M213.3 116.2h.1M214.3 116.2h.1M215.3 116.2h.1M216.4 116.2h.1M217.4 116.2h.1M218.5 116.2h.1M219.5 116.2h.1M220.6 116.2h.1M221.6 116.2h.1"/>
<path d="M222.6 116.2h.1M223.7 116.2h.1M224.7 116.2h.1M225.8 116.2h.1M226.8 116.2h.1M227.8 116.2h.1M228.9 116.2h.1M229.9 116.2h.1M231 116.2h.1M232 116.2h.1M233.1 101.1v47.9M234.1 101.1v47.9"/>
<path d="M234.1 106.2h138M234.1 111.2h138M258.1 106.2v28.5M285.1 116.2h.1M285.1 106.2v42.8M286.1 116.2h.1M287.1 116.2h.1M288.2 116.2h.1M289.2 116.2h.1M290.3 116.2h.1M291.3 116.2h.1M292.4 116.2h.1"/>
<path d="M293.4 116.2h.1M294.5 116.2h.1M295.5 116.2h.1M296.6 116.2h.1M297.6 116.2h.1M298.6 116.2h.1M299.7 116.2h.1M300.7 116.2h.1M301.8 116.2h.1M302.8 116.2h.1M303.9 116.2h.1M304.9 116.2h.1"/>
<path d="M306 116.2h.1M307 116.2h.1M308.1 116.2h.1M308.1 116.2v18.5M309.1 116.2h.1M310.1 116.2h.1M311.2 116.2h.1M312.2 116.2h.1M313.3 116.2h.1M314.3 116.2h.1M315.4 116.2h.1M316.4 116.2h.1"/>
<path d="M317.5 116.2h.1M318.5 116.2h.1M319.6 116.2h.1M320.6 116.2h.1M321.7 116.2h.1M322.7 116.2h.1M323.8 116.2h.1M324.8 116.2h.1M325.9 116.2h.1M326.9 116.2h.1M328 116.2h.1M329 116.2h.1"/>
<path d="M330.1 116.2h.1M330.1 106.2v42.8M331.1 116.2h.1M332.2 116.2h.1M333.2 116.2h.1M334.3 116.2h.1M335.3 116.2h.1M336.4 116.2h.1M337.4 116.2h.1M338.5 116.2h.1M339.5 116.2h.1M340.6 116.2h.1"/>
<path d="M341.6 116.2h.1M342.7 116.2h.1M343.7 116.2h.1M344.8 116.2h.1M345.8 116.2h.1M346.9 116.2h.1M347.9 116.2h.1M349 116.2h.1M350 116.2h.1M351.1 116.2h.1M351.1 116.2v18.5M352.1 116.2h.1"/>
<path d="M353.2 116.2h.1M354.2 116.2h.1M355.3 116.2h.1M356.3 116.2h.1M357.4 116.2h.1M358.4 116.2h.1M359.5 116.2h.1M360.5 116.2h.1M361.6 116.2h.1M362.6 116.2h.1M363.7 116.2h.1M364.7 116.2h.1"/>
<path d="M365.8 116.2h.1M366.8 116.2h.1M367.9 116.2h.1M368.9 116.2h.1M370 116.2h.1M371 116.2h.1M372.1 101.1v71.2M373.1 101.1v71.2M373.1 111.2h34M0 123.1h5M19.9 125.7h387.2M19.9 134.7h387.2"/>
<path d="M415 123.1h5M19.9 149h387.2M0 173.9h5M415 173.9h5M0 224.7h5M415 224.7h5M296.3 245.5v38.7M348.8 254.7h66.2M348.8 245.5v46.5M415 242.8h-144.4v2.7h144.4M296.3 273.1h52.5M348.8 269.5h66.2"/>
<path d="M348.8 274.5h66.2M390.2 274.5v9.7M398.4 274.5v17.5M406.7 274.5v9.7M5 288h97v4M35 288v4M43 288v4M51.8 292v5M68 288v4M97 292v5M142.2 292v5M187.4 292v5"/>
<path d="M232.6 292v5M277.8 292v5M296.3 286.9v5.1M309.6 288l4.5-.5v3l-4.5-.5zM319.3 286.9v5.1M323 292v5M334 286.9v5.1M348.8 284.2h66.2M368.2 292v5M370.8 284.2v7.8"/>
<circle cx="303.4" cy="289" r="1.5"/>
<circle cx="303.4" cy="289" r="1"/>
</g>
<g font-size="7">
<text x="151" y="16.8">適合製品および各種仕様書</text>
<text x="151" y="25.7">APPLICABLE PRODUCTS AND SPECIFICATIONS</text>
</g>
<text font-size="4.8" x="356.4" y="282.4">510210000-SD</text>
<text font-size="4.5" x="409.4" y="282.3">A</text>
<g font-size="4.2">
<text x="24.8" y="4">9</text>
<text x="73.3" y="4">8</text>
<text x="118.5" y="4">7</text>
<text x="163.7" y="4">6</text>
<text x="208.9" y="4">5</text>
<text x="254.1" y="4">4</text>
<text x="299.3" y="4">3</text>
<text x="344.5" y="4">2</text>
<text x="393" y="4">1</text>
<text x="141.4" y="16">2</text>
<text x="1.4" y="37.7">E</text>
<text x="416.4" y="37.7">E</text>
<text x="1.4" y="99.2">D</text>
<text x="416.4" y="99.2">D</text>
<text x="1.4" y="150">C</text>
<text x="416.4" y="150">C</text>
<text x="1.4" y="200.8">B</text>
<text x="416.4" y="200.8">B</text>
<text x="1.4" y="262.4">A</text>
<text x="416.4" y="262.4">A</text>
<text x="24.8" y="296">9</text>
<text x="73.3" y="296">8</text>
<text x="118.5" y="296">7</text>
<text x="163.7" y="296">6</text>
<text x="208.9" y="296">5</text>
<text x="254.1" y="296">4</text>
<text x="299.3" y="296">3</text>
<text x="344.5" y="296">2</text>
<text x="393" y="296">1</text>
</g>
<g font-size="3.9">
<text x="274.9" y="252">mm</text>
<text x="287.1" y="252">NTS</text>
</g>
<g font-size="3.5">
<text x="26.4" y="38.8">梱包仕様書</text>
<text x="64.5" y="40.5">PART NUMBER</text>
<text x="159.3" y="40.5">SPECIFICATION NUMBER</text>
<text x="21.7" y="47.6">SPECIFICATION</text>
<text x="27.2" y="43.2">PACKING</text>
<text x="69" y="47.6">51021**00</text>
<text x="168.3" y="47.6">SPK-51021-001</text>
<text x="64.5" y="59.7">PART NUMBER</text>
<text x="129.2" y="59.7">PLATING TYPE</text>
<text x="204.5" y="59.7">WIRE SIZE (AWG)</text>
<text x="68.5" y="65.7">500588000</text>
<text x="138.9" y="65.7">TIN</text>
<text x="68.5" y="71.7">500588200</text>
<text x="130.7" y="71.7">GOLD FLASH</text>
<text x="213.8" y="70.7">#28-32</text>
<text x="24.4" y="76.5">APPLICABLE</text>
<text x="28.1" y="72.1">適合端子</text>
<text x="68.5" y="76.8">500588025</text>
<text x="120.5" y="76.8">GOLD 0.38 MICROMETER</text>
<text x="26.3" y="80.9">TERMINAL</text>
<text x="68.5" y="82.8">500798000</text>
<text x="138.9" y="82.8">TIN</text>
<text x="68.5" y="87.8">500798200</text>
<text x="130.7" y="87.8">GOLD FLASH</text>
<text x="213.8" y="87.8">#26-28</text>
<text x="68.5" y="92.9">500798025</text>
<text x="120.5" y="92.9">GOLD 0.38 MICROMETER</text>
<text x="138.5" y="104.9">SMT</text>
<text x="289.1" y="104.9">THROUGH HOLE</text>
<text x="377.7" y="107.4">WIRE TO WIRE</text>
<text x="24.6" y="112.7">適合嵌合相手</text>
<text x="68.7" y="110">VERTICAL</text>
<text x="104.9" y="110">RIGHT ANGLE</text>
<text x="146.7" y="110">VERTICAL</text>
<text x="194.9" y="110">RIGHT ANGLE</text>
<text x="237.7" y="110">VERTICAL</text>
<text x="259.9" y="110">RIGHT ANGLE</text>
<text x="299.2" y="110">VERTICAL</text>
<text x="339.4" y="110">RIGHT ANGLE</text>
<text x="25.3" y="117.1">MATE WITH</text>
<text x="66.4" y="115">TIN PLATING</text>
<text x="105.9" y="119.7">TIN PLATING</text>
<text x="142.3" y="115">GOLD PLATING</text>
<text x="193.8" y="115">GOLD PLATING</text>
<text x="235.4" y="119.7">TIN PLATING</text>
<text x="260.9" y="119.7">TIN PLATING</text>
<text x="294.8" y="115">GOLD PLATING</text>
<text x="338.3" y="115">GOLD PLATING</text>
<text x="379.4" y="119.7">TIN PLATING</text>
<text x="52.1" y="124.5">VACUUM CAP</text>
<text x="59.2" y="120">WITH</text>
<text x="78.1" y="124.5">VACUUM CAP</text>
<text x="81.6" y="120">WITHOUT</text>
<text x="136.6" y="122.3">FLASH</text>
<text x="155.3" y="124.5">MICROMETER</text>
<text x="163.8" y="120">0.38</text>
<text x="188.6" y="122.3">FLASH</text>
<text x="208.8" y="124.5">MICROMETER</text>
<text x="217.3" y="120">0.38</text>
<text x="291.1" y="122.3">FLASH</text>
<text x="315.8" y="122.2">0.38</text>
<text x="335.1" y="122.3">FLASH</text>
<text x="358.3" y="122.2">0.38</text>
<text x="24.6" y="129.5">シリーズ番号</text>
<text x="55.5" y="131.5">53398**67</text>
<text x="81.5" y="131.5">53398**71</text>
<text x="108.5" y="131.5">53621**71</text>
<text x="134" y="131.5">5339840**</text>
<text x="159" y="131.5">5339850**</text>
<text x="186" y="131.5">5326140**</text>
<text x="212.5" y="131.5">5362170**</text>
<text x="238" y="131.5">53047**10</text>
<text x="263.5" y="131.5">53048**10</text>
<text x="288.5" y="131.5">53047**60</text>
<text x="311" y="131.5">53047**70</text>
<text x="332.5" y="131.5">53048**60</text>
<text x="353.5" y="131.5">53048**50</text>
<text x="382" y="131.5">51047**00</text>
<text x="22.4" y="134">PART NUMBER</text>
<text x="26.4" y="138.9">製品仕様書</text>
<text x="26.5" y="143.4">PRODUCT</text>
<text x="52.4" y="143.2">PS-51021-025</text>
<text x="91.9" y="143.2">PS-51021-024</text>
<text x="166.6" y="143.2">510210001-PS 000</text>
<text x="248.4" y="143.2">PS-51021-010</text>
<text x="292.6" y="143.2">510210006-PS 000</text>
<text x="336.1" y="143.2">510210000-PS 000</text>
<text x="378.9" y="143.2">PS-51021-009</text>
<text x="21.7" y="147.8">SPECIFICATION</text>
<text x="21.1" y="153.3">アプリケーション</text>
<text x="29.9" y="157.7">仕様書</text>
<text x="200" y="161.9">510210000-AS</text>
<text x="378.5" y="161.9">510210001-AS</text>
<text x="23.6" y="166.6">APPLICATION</text>
<text x="25.2" y="162.2">(取扱説明書)</text>
<text x="21.7" y="171">SPECIFICATION</text>
<text x="286.9" y="181.9">製品嵌合図は各嵌合相手図面参照のこと</text>
<text x="286.9" y="186.4">MATING VIEW: REFER TO EACH &quot;MATE WITH&quot; PART DRAWING.</text>
<text x="320.4" y="290.6">A3-SIZE</text>
</g>
<text font-size="3.4" x="336.5" y="290.6">51021</text>
<g font-size="3.2">
<text x="391.3" y="281.9">PSD</text>
<text x="400.1" y="281.9">000</text>
</g>
<g font-size="2.8">
<text x="297.2" y="268.6">CHK'D: SAKIYAMA</text>
<text x="297.2" y="275.9">INITIAL REVISION:</text>
<text x="308.3" y="272.2">KOMURAKAMI</text>
<text x="308.3" y="283.3">KOMURAKAMI</text>
<text x="6.1" y="291">DOCUMENT STATUS</text>
<text x="37.4" y="291">P1</text>
<text x="45" y="291">RELEASE DATE</text>
<text x="70.1" y="291">2021/12/24</text>
<text x="88.7" y="291">09:26:43</text>
</g>
<g font-size="2.7">
<text x="297.2" y="264.9">DRWN: QHE31</text>
<text x="335.6" y="264.9">2021/12/15</text>
<text x="335.6" y="268.5">2021/12/21</text>
<text x="297.2" y="272.2">APPR:</text>
<text x="335.6" y="272.2">2021/12/24</text>
<text x="297.2" y="279.6">DRWN: QHE31</text>
<text x="337.1" y="279.6">2021/12/15</text>
<text x="297.2" y="283.3">APPR:</text>
<text x="337.1" y="283.3">2021/12/24</text>
</g>
<g font-size="2.6">
<text x="297.2" y="261.2">EC NO:</text>
<text x="308.3" y="261.2">688261</text>
<text x="371.5" y="261.4">PICOBLADE 1.25</text>
<text x="367.2" y="264.7">RECEPTACLE HOUSING</text>
<text x="361.7" y="272.9">PRODUCT CUSTOMER DRAWING</text>
<text x="349.4" y="290.4">SEE CHART OF SHEET2</text>
<text x="372.9" y="290.4">GENERAL MARKET</text>
<text x="403.3" y="290.4">2 OF 2</text>
</g>
<text font-size="2.3" x="297.1" y="248.1">CURRENT REV DESC:</text>
<g font-size="1.9">
<text x="271.2" y="244.9">THIS DRAWING CONTAINS INFORMATION THAT IS PROPRIETARY TO MOLEX ELECTRONIC TECHNOLOGIES, LLC AND SHOULD NOT BE USED WITHOUT WRITTEN PERMISSION</text>
<text x="272.1" y="255.6">GENERAL TOLERANCES</text>
<text x="271.2" y="262.1">ANGULAR TOL</text>
<text x="274.5" y="258">(UNLESS SPECIFIED)</text>
<text x="285.8" y="262.1">±</text>
<text x="290" y="262.1">3.0 °</text>
<text x="271.2" y="266.3">4 PLACES</text>
<text x="285.8" y="266.2">±</text>
<text x="290.6" y="266.2">0.2</text>
<text x="271.2" y="270.4">3 PLACES</text>
<text x="271.2" y="274.5">2 PLACES</text>
<text x="285.8" y="270.4">±</text>
<text x="285.8" y="274.5">±</text>
<text x="290.5" y="270.4">0.2</text>
<text x="290.5" y="274.5">0.2</text>
<text x="271.2" y="278.7">1 PLACE</text>
<text x="285.8" y="278.7">±</text>
<text x="290.5" y="278.7">0.2</text>
<text x="271.3" y="282.8">0 PLACES</text>
<text x="273" y="286.3">DRAFT WHERE APPLICABLE</text>
<text x="285.8" y="282.8">±</text>
<text x="290.5" y="282.8">0.2</text>
<text x="275.7" y="291.2">WITHIN DIMENSIONS</text>
<text x="278.1" y="288.8">MUST REMAIN</text>
</g>
<text font-size="1.7" x="407.2" y="276.2">REVISION</text>
<g font-size="1.5">
<text x="271.1" y="247.2">DIMENSION UNITS</text>
<text x="288.3" y="247.2">SCALE</text>
<text x="349.3" y="276.2">DOCUMENT NUMBER</text>
<text x="390.7" y="276.2">DOC TYPE</text>
<text x="399" y="276.2">DOC PART</text>
<text x="297.7" y="285.9">THIRD ANGLE PROJECTION</text>
<text x="323" y="285.9">DRAWING</text>
<text x="338.6" y="285.9">SERIES</text>
<text x="349.3" y="285.8">MATERIAL NUMBER</text>
<text x="371.4" y="285.9">CUSTOMER</text>
<text x="400.7" y="285.9">SHEET NUMBER</text>
</g>
<g font-size="1.1">
<text x="5.1" y="293.5">FORMAT: master-tb-prod-A3</text>
<text x="5.1" y="294.9">REVISION: H</text>
<text x="5.1" y="296.3">DATE: 2018/01/18</text>
</g>
</svg>
